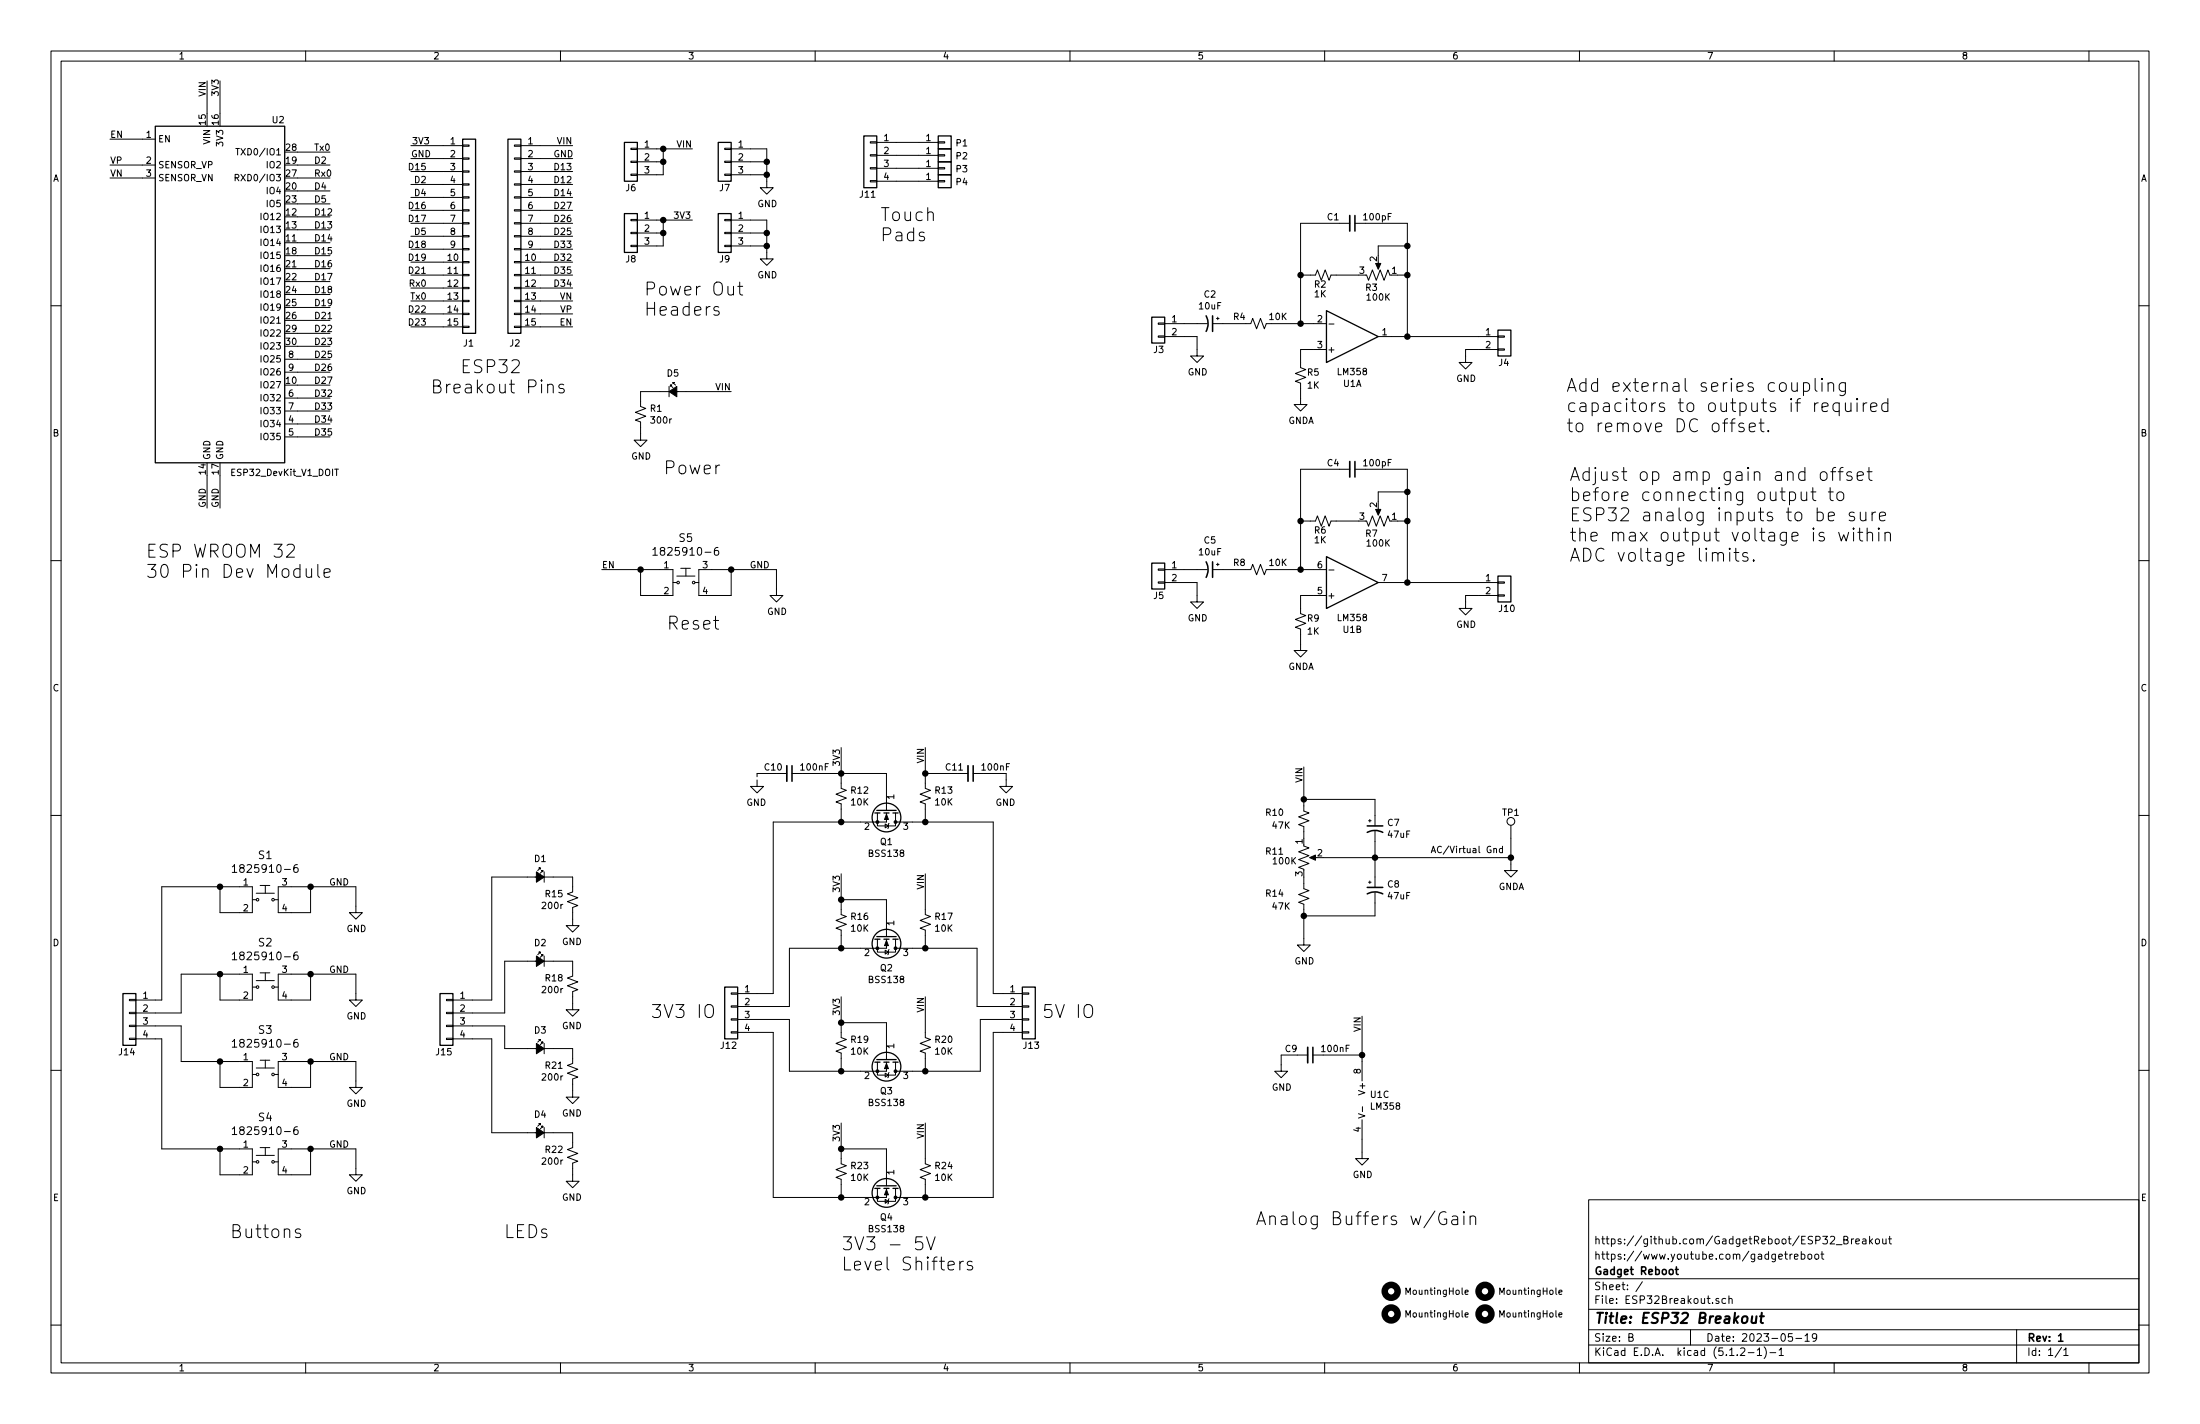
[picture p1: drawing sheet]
<svg xmlns="http://www.w3.org/2000/svg" width="432mm" height="279mm" viewBox="0 0 432 279" stroke-linecap="round" stroke-linejoin="round" font-family="sans-serif">
<g fill="none" stroke="#000" stroke-width=".2">
<path d="M10 10h411.8v259.4h-411.8zM12 12h407.8v255.4h-407.8zM40.6 15.9v6.3M43.2 15.9v6.3M60 10v2M110 10v2M160 10v2M210 10v2M260 10v2M310 10v2M360 10v2M410 10v2"/>
<path d="M21.6 27.3h8.9M21.6 32.4h8.9M21.6 34.9h8.9M46.2 34.9l.6-.1 .1-.2-.1-.3-.6-.1v1.3M46.3 29.1h.7M46.5 34.9l.4 .6M46.6 29.1v1.3M58.4 32.4h6.4M58.4 34.9h6.4M58.4 29.8h6.4M58.4 37.5h6.4M80.6 28.6h10.2"/>
<path d="M80.6 31.1h10.2M80.6 33.7h10.2M80.6 36.2h10.2M80.6 38.7h10.2M90.8 38.6h1.3v.3h-1.3zM90.8 36.1h1.3v.2h-1.3zM90.8 33.5h1.3v.3h-1.3zM90.8 31h1.3v.2h-1.3zM90.8 28.4h1.3v.3h-1.3zM101 38.6h1.2v.3h-1.2zM101 36.1h1.2v.2h-1.2zM101 33.5h1.2v.3h-1.2z"/>
<path d="M101 31h1.2v.2h-1.2zM101 28.4h1.2v.3h-1.2zM102.2 28.6h10.2M102.2 31.1h10.2M102.2 33.7h10.2M102.2 36.2h10.2M102.2 38.7h10.2M123.8 34.2h1.3v.2h-1.3zM123.8 31.6h1.3v.3h-1.3zM123.8 29.1h1.3v.2h-1.3zM125.1 29.2h10.8M125.1 31.8h5.1"/>
<path d="M130.2 29.2v5.1h-5.1M142.2 34.2h1.3v.2h-1.3zM142.2 31.6h1.3v.3h-1.3zM142.2 29.1h1.3v.2h-1.3zM143.5 29.2h7v7.6h1.3l-1.3 1.3-1.3-1.3h1.3M143.5 31.8h7M143.5 34.3h7M170.8 35.4h1.3v.3h-1.3zM170.8 32.9h1.3v.2h-1.3zM170.8 30.4h1.3v.2h-1.3zM170.8 27.8h1.3v.3h-1.3zM172.1 27.9h12"/>
<path d="M172.1 30.5h12M172.1 33h12M172.1 35.6h12M184.1 27.8h1.3v.3h-1.3zM184.1 30.4h1.3v.2h-1.3zM184.1 32.9h1.3v.2h-1.3zM184.1 35.4h1.3v.3h-1.3zM10 60h2M58.4 40h6.4M58.4 42.5h6.4M58.4 45.1h6.4M58.4 47.6h6.4"/>
<path d="M58.4 50.2h6.4M58.4 52.7h6.4M58.4 55.2h6.4M58.4 57.8h6.4M80.6 51.4h10.2M80.6 54h10.2M80.6 56.5h10.2M80.6 59.1h10.2M80.6 41.3h10.2M80.6 43.8h10.2M80.6 46.4h10.2M80.6 48.9h10.2"/>
<path d="M90.8 58.9h1.3v.3h-1.3zM90.8 56.4h1.3v.2h-1.3zM90.8 53.8h1.3v.3h-1.3zM90.8 51.3h1.3v.3h-1.3zM90.8 48.8h1.3v.2h-1.3zM90.8 46.2h1.3v.3h-1.3zM90.8 43.7h1.3v.2h-1.3zM90.8 41.1h1.3v.3h-1.3zM101 58.9h1.2v.3h-1.2zM101 56.4h1.2v.2h-1.2zM101 53.8h1.2v.3h-1.2zM101 51.3h1.2v.3h-1.2z"/>
<path d="M101 48.8h1.2v.2h-1.2zM101 46.2h1.2v.3h-1.2zM101 43.7h1.2v.2h-1.2zM101 41.1h1.2v.3h-1.2zM102.2 51.4h10.2M102.2 54h10.2M102.2 56.5h10.2M102.2 59.1h10.2M102.2 41.3h10.2M102.2 43.8h10.2M102.2 46.4h10.2M102.2 48.9h10.2"/>
<path d="M123.8 48.1h1.3v.3h-1.3zM123.8 45.6h1.3v.2h-1.3zM123.8 43.1h1.3v.2h-1.3zM125.1 43.2h10.8M125.1 45.7h5.1M130.2 43.2v5.1h-5.1M142.2 48.1h1.3v.3h-1.3zM142.2 45.6h1.3v.2h-1.3zM142.2 43.1h1.3v.2h-1.3zM143.5 43.2h7v7.6h1.3l-1.3 1.3-1.3-1.3h1.3M143.5 45.7h7M143.5 48.3h7"/>
<path d="M144.8 56.2h1M145.2 55.3v2.2l.1 .3 .5 .1M255.3 54h2.9l.4-1 .7 2 .8-2 .8 2 .3-1h5.5M264.9 43.8h-9.6v19.7M265.9 43.8h10.3v22.2M268.2 54l.4 1 .8-2 .7 2 .8-2 .8 2 .7-2 .4 1M270.5 51.4v1.1M274.3 54h1.9M276.2 48.3h-5.7v1.9M419.8 60h2M55.9 78.1h8.9M55.9 70.5h8.9"/>
<path d="M55.9 73h8.9M58.4 60.3h6.4M58.4 62.9h6.4M58.4 65.4h6.4M58.4 67.9h6.4M58.4 75.6h6.4M80.6 61.6h10.2M80.6 64.1h10.2M90.8 64h1.3v.3h-1.3zM90.8 61.5h1.3v.2h-1.3zM97.9 70.6h1.6l-.8 1a.72 .72 0 0 1 .8 .4v.6l-.5 .5h-.7l-.4-.2M100.5 70.8l.3-.2h.6a.64 .64 0 0 1 .5 .7l-.1 .4-1.4 1.4h1.5"/>
<path d="M101 64h1.2v.3h-1.2zM101 61.5h1.2v.2h-1.2zM102.2 61.6h10.2M102.2 64.1h10.2M107.5 75.6a.63 .63 0 0 1 1.1 .1v1.4M110.6 75.5l-.6-.1-.3 .3 .1 .4 .8 .3 .2 .2-.2 .4-.2 .1-.7-.1M131.3 75.8v2.1M131.6 75.8v-.2h.2h-.2l.5 .5M132.1 75.3v-.2h.2h-.2l.5 .5M141.1 60.3l-.6-.2-.4 .4 .1 .4 .9 .2 .1 .3-.1 .3-.3 .1-.7-.1M143.5 76.8h-17.8v3l1 .3-2 .8 2 .8-2 .7 1 .4v3.6h1.3l-1.3 1.2-1.2-1.2h1.2M227.3 65.9h1.3v.3h-1.3z"/>
<path d="M227.3 63.4h1.3v.2h-1.3zM228.6 66h6.3v3.9h1.3l-1.3 1.2-1.2-1.2h1.2M228.6 63.5h8.4M238 63.5h7.5l.4-1 .7 2 .8-2 .8 2 .3-1h11.8M238.8 62.5h.5M239 62.2v.5M260.3 68.6h-5v3.5l1 .4-2 .8 2 .7-2 .8 1 .4v4.2h1.2l-1.2 1.2-1.3-1.2h1.3M260.8 63.6h1M270.5 66h23.5M294 68.5h1.3v.2h-1.3zM294 65.9h1.3v.3h-1.3zM294 68.6h-6.3v2.5h1.2l-1.2 1.3-1.3-1.3h1.3"/>
<path d="M354 75.2l.7-.1 .5 .5v.7l-.3 .4-.2 .1-.7-.1M354 75.1v2.5M356.3 74.2v2.2l.3 .4M357.6 74.2l-.1 .2 .1 .1 .1-.1-.1-.2v.3M357.6 79.9l1.2-.2-.1-.5-.7-.2-.4 .4 .1 1.2 .3 .1 .7-.1M357.6 75.1v1.7M358.8 75.3a.63 .63 0 0 1 1.1 .1v1.4M358.8 75.1v1.7M361 79.2l-.8-.2-.4 .5v.8l.2 .3 .2 .1 .8-.1M361 79v2.6M362.2 75.1v2a.71 .71 0 0 1-1.1 .4M362.2 75.2l-.7-.1-.5 .5v.7l.2 .4 .3 .1 .7-.1"/>
<path d="M362.2 79l.1 1.6a.7 .7 0 0 0 1-.1M363.3 79v1.7M364.5 78.2l-.1 .1 .1 .1 .1-.1-.1-.1v.2M364.5 79v1.7M365.7 79v1.7M366.4 79a.64 .64 0 0 0-.7 .5M367.2 79.9l1.2-.2-.2-.5-.7-.2-.3 .4v1l.1 .2 .2 .1 .7-.1M370.5 79.2l-.7-.2-.5 .5v.8l.3 .3 .2 .1 .7-.1M370.5 78.2v2.5M40.6 93.3v6.4M43.2 93.3v6.4M55.9 83.2h8.9"/>
<path d="M55.9 85.7h8.9M55.9 80.6h8.9M65.7 92h.7M264.9 92.1h-9.6v19.7M265.9 92.1h10.3v22.2M270.5 99.7v1M276.2 96.5h-5.7v1.9M342.2 83.1l-.6-.1-.3 .4 .1 .3 .8 .3 .2 .2-.2 .4-.2 .1-.7-.1M343.3 83.8l1.2-.2-.1-.5-.7-.1-.4 .4v.9l.2 .3 .2 .1 .7-.1M345.3 83h.9M345.6 82.2v2.1l.1 .3 .5 .1M347.1 84.5l.1 .1-.1 .1-.1-.1 .1-.1v.2"/>
<path d="M351.2 96.6l.7-.1 .5 .5v.7l-.2 .4-.3 .1-.7-.1M353.5 96.5v1.3l.1 .3a.66 .66 0 0 0 1-.1M354.6 96.5v1.7M355.4 96.5h1M355.8 95.7v2.1l.1 .3 .5 .1M357.4 92.8a.69 .69 0 0 1 .7-.3 .69 .69 0 0 1 .5 .5v.8a.68 .68 0 0 1-.7 .5 .68 .68 0 0 1-.6-.5zM358.9 96.5h.9M359.2 95.7v2.1l.1 .3 .5 .1M359.3 92.6h1M360.3 91.7l-.5 .1-.1 .3v2.2M360.8 96.6a.69 .69 0 0 1 1.1 .4v.7a.7 .7 0 0 1-.7 .5 .7 .7 0 0 1-.7-.5v-.7zM360.8 92.6h.9"/>
<path d="M361.7 91.7l-.4 .1-.2 .3v2.2M363.4 92.7a.6 .6 0 0 0-.9 .2l.1 .4 .6 .1 .4 .4-.2 .3-.2 .2-.7-.2M364.5 93.4l1.2-.2-.1-.5-.7-.1-.4 .3v1l.1 .2 .3 .2 .7-.2M366.5 92.6h.9M366.8 91.7v2.2l.2 .2 .4 .2M10 110h2M56.3 107l.4-.2h.6a.64 .64 0 0 1 .5 .7l-.1 .4-1.5 1.4h1.6M60.1 111.6l.1 1.6a.66 .66 0 0 0 1-.2M61.2 111.6v1.7M62.4 110.7v2.2l.3 .4M63.6 112.4l1.2-.2-.1-.5-.7-.1-.4 .3 .1 1.3 .3 .1 .7-.1M118.1 111.8h14v5h-6.4v-5"/>
<path d="M128.1 107.8l.5-.4v1.5M128.1 108.9h.9M132.1 114.3h.7M132.8 113h3.6M133.6 111.5h1.9M134.6 111.5v1.5M136.4 114.3h.8M140.9 107.4l-.4 .1-.2 .3a1.02 1.02 0 0 0 0 1.1h.6l.2-.6-.3-.3-.5 .1-.1 .2M143.5 111.8v5h-6.3v-5h15.2v5h1.3l-1.3 1.3-1.3-1.3h1.3M227.3 114.2h1.3v.2h-1.3zM227.3 111.6h1.3v.3h-1.3zM228.6 114.3h6.3v3.8h1.3l-1.3 1.3-1.2-1.3h1.2"/>
<path d="M228.6 111.8h8.4M238 111.8h7.5l.4-1.1 .7 2.1 .8-2.1 .8 2.1 .3-1h11.8M238.8 110.7h.5M239 110.5v.5M255.3 102.2h2.9l.4-1 .7 2.1 .8-2.1 .8 2.1 .3-1.1h5.5M260.3 116.8h-5v3.6l1 .4-2 .7 2 .8-2 .8 1 .3v4.2h1.2l-1.2 1.3-1.3-1.3h1.3M260.8 111.8h1M268.2 102.2l.4 1.1 .8-2.1 .7 2.1 .8-2.1 .8 2.1 .7-2.1 .4 1M270.5 114.3h23.5M274.3 102.2h1.9M294 116.7h1.3v.3h-1.3zM294 114.2h1.3v.2h-1.3z"/>
<path d="M294 116.8h-6.3v2.6h1.2l-1.2 1.3-1.3-1.3h1.3M339.5 108.4v1.7M340.3 108.4h1M340.7 107.6v2.1l.1 .3 .5 .1M343 108.5l-.6-.1-.4 .4 .1 .3 .9 .3 .1 .2-.1 .4-.3 .1-.7-.1M344.2 109.9l.1 .1-.1 .1-.1-.1 .1-.1v.2M358.9 101.3l1.1-.2-.1-.5-.7-.1-.3 .3 .1 1.3 .2 .1 .7-.1M360.9 104.4l.5 1.7 .5-1.2 .5 1.2 .4-1.7M363.8 103.6l-.1 .1 .1 .1 .1-.1-.1-.1v.2M363.8 104.4v1.7M363.9 100.6a.62 .62 0 0 0-1 .2l.2 .4 .6 .1 .2 .1 .1 .3-.1 .4-.2 .1-.8-.1M364.6 104.4h1"/>
<path d="M365 103.6v2.2l.1 .2 .5 .1M365.1 100.5v1.3l.2 .3a.66 .66 0 0 0 .9-.2M366.2 100.5v1.7M366.5 104.7a.61 .61 0 0 1 1 .1v1.3M366.5 103.6v2.5M367.4 100.5v1.7M368.1 100.5a.64 .64 0 0 0-.7 .5M368.8 103.6l-.2 .1 .2 .1 .1-.1-.1-.1v.2M368.8 104.4v1.7M368.9 101.3l1.2-.2-.1-.5-.8-.1-.3 .3v1l.1 .3 .2 .1 .8-.1M370 104.7a.61 .61 0 0 1 1 .1v1.3M370 104.4v1.7"/>
<path d="M419.8 110h2M10 160h2M148.6 153v1.3h-1.3l1.3 1.3 1.3-1.3h-1.3M154.4 151.8h-5.8v.6M155.4 151.8h18.6v7.2M165.1 146.7v8l1 .4-2 .7 2 .8-2 .8 1 .3v3.6M172.2 159.5v2.6h3.6v-.8M174 159.5v1.8h-22.2v33.6h-7M175.8 159.5v1.8M181.6 146.7v8l1 .4-2 .7 2 .8-2 .8 1 .3v3.6M181.6 151.8h8.4M191 151.8h6.5v2.5h-1.3l1.3 1.3 1.3-1.3h-1.3"/>
<path d="M255.9 150.5v8.6l1 .4-2 .8 2 .7-2 .8 1 .4v2.3M255.9 156.8h14v5.3M419.8 160h2M43.2 174v5.1h6.3v-5.1h-17.8v22.2h-5M45.6 170.1l.4-.5v1.6M45.6 171.2h.9M49.5 176.5h.8M50.3 175.3h3.5M51.1 173.7h1.9M52.1 173.7v1.6M53.8 176.5h.8M58.4 169.6l-.5 .1-.2 .3a1.02 1.02 0 0 0 .1 1.1h.6l.1-.6-.3-.3-.4 .1-.1 .2"/>
<path d="M61 174v5.1h-6.4v-5.1h15.2v5.1h1.3l-1.3 1.2-1.2-1.2h1.2M106 170.6v-.3h-.2h.2l-.5 .5M106.6 171.1v-.3h-.3h.3l-.6 .5M106.8 171.1v2M165.1 171.5v8l1 .3-2 .8 2 .8-2 .7 1 .4v3.6M165.1 176.5h8.9v7.3M173.7 161.7l.7 .4-.7 .3zM174.5 161.5l-.3 1.1M175.8 161.3h19.1v33.6h5.8M181.6 171.5v8l1 .3-2 .8 2 .8-2 .7 1 .4v3.6M255.9 172.1v2.3l1 .4-2 .7 2 .8-2 .7 1 .4v8h1.3l-1.3 1.3-1.3-1.3h1.3M255.9 166l1 .4-2 .7 2 .8-2 .8 2 .7-2 .8 1 .4"/>
<path d="M257.4 168.3h1M259.7 168.3h36.8M268.6 161h.5M268.6 173.1h.5M268.9 160.8v.5M268.9 172.8v.6M269.9 163.1v11M269.9 175.1v4.6h-14M280.9 167.3l.4-1.3 .5 1.3M281 167h.6M296.5 161.9v8.9h1.3l-1.3 1.3-1.2-1.3h1.2M25.4 198.6h1.3v.3h-1.3z"/>
<path d="M25.4 196.1h1.3v.2h-1.3zM43.2 191.1v5.1h6.3v-5.1h-13.9v7.7h-8.9M45.6 187.2l.4-.4v1.5M45.6 188.3h.9M49.5 193.7h.8M50.3 192.4h3.5M51.1 190.9h1.9M52.1 190.9v1.5M53.8 193.7h.8M58.4 186.8l-.5 .1-.2 .2a1.02 1.02 0 0 0 .1 1.1h.6l.1-.5-.3-.3h-.4l-.1 .3M61 191.1v5.1h-6.4v-5.1h15.2v5.1h1.3l-1.3 1.3-1.2-1.3h1.2M87.6 198.6h1.3v.3h-1.3z"/>
<path d="M87.6 196.1h1.3v.2h-1.3zM106 187.1v-.3h-.2h.2l-.5 .5M106.6 187.6v-.3h-.3h.3l-.6 .5M106.8 187.6v2M112.4 181.6h1.3l-1.3 1.3-1.3-1.3h1.3v-3.5l1-.4-2-.8 2-.8-2-.7 1-.4v-2.9h-15.9v24.1h-7.6M112.4 198.1h1.3l-1.3 1.3-1.3-1.3h1.3v-3.5l1-.4-2-.8 2-.7-2-.8 1-.4v-2.9h-13.3v10.2h-10.2M138.5 197.5a.86 .86 0 0 1 .9-.4 .86 .86 0 0 1 .6 .8v.9a.86 .86 0 0 1-1.1 .8l-.2-.1a2.06 2.06 0 0 1-.2-2zM143.5 199.9h1.3v.3h-1.3zM143.5 197.4h1.3v.2h-1.3zM143.5 194.8h1.3v.3h-1.3zM165.1 195.6v8l1 .4-2 .7 2 .8-2 .7 1 .4v3.6M172.2 184.3v2.5h3.6v-.7"/>
<path d="M173.7 186.4l.7 .4-.7 .4zM174 184.3v1.8h-19.1v11.4h-10.1M174.5 186.3l-.3 1M175.8 184.3v1.8M175.8 186.1h16v11.4h8.9M181.6 195.6v8l1 .4-2 .7 2 .8-2 .7 1 .4v3.6M200.7 199.9h1.2v.3h-1.2zM200.7 197.4h1.2v.2h-1.2zM200.7 194.8h1.2v.3h-1.2zM267.3 199.4v12.7M10 210h2M25.4 203.7h1.3v.3h-1.3z"/>
<path d="M25.4 201.2h1.3v.2h-1.3zM26.7 201.3h8.9v7h13.9v5.1h-6.3v-5.1M26.7 203.8h5v21.6h17.8v5.1h-6.3v-5.1M45.6 204.4l.4-.5v1.6M45.6 205.5h.9M49.5 210.8h.8M50.3 209.6h3.5M51.1 208h1.9M52.1 208v1.6M53.8 210.8h.8M58.4 203.9l-.5 .1-.2 .3a1.02 1.02 0 0 0 .1 1.1h.6l.1-.6-.3-.3-.4 .1-.1 .2M61 208.3v5.1h-6.4v-5.1h15.2v5.1h1.3l-1.3 1.2-1.2-1.2h1.2"/>
<path d="M87.6 203.7h1.3v.3h-1.3zM87.6 201.2h1.3v.2h-1.3zM88.9 201.3h10.2v4.4h13.3v3l-1 .3 2 .8-2 .8 2 .7-1 .4v3.6h-1.3l1.3 1.2 1.3-1.2h-1.3M88.9 203.8h7.6v18.5h15.9v2.9l-1 .4 2 .7-2 .8 2 .7-1 .4v3.6h-1.3l1.3 1.2 1.3-1.2h-1.3M106 204.2v-.2h-.2h.2l-.5 .5M106.6 204.7v-.2h-.3h.3l-.6 .5M106.8 204.7v2.1M143.5 202.4h1.3v.3h-1.3zM144.8 200h10.1v10.2h19.1v-1.8M144.8 202.6h7v32.4h22.2v-1.8M165.1 200.7h8.9v7.2M172.2 208.4v2.5h3.6v-.7"/>
<path d="M173.7 210.6l.7 .3-.7 .4zM174.5 210.4l-.3 1.1M175.8 208.4v1.8M200.7 202.4h1.2v.3h-1.2zM200.7 200h-8.3v10.2h-16.6M200.7 202.6h-5.8v32.4h-19.1M256.7 207h-5.2v3.2h1.2l-1.2 1.3-1.3-1.3h1.3M257.7 207h9.6M266.6 218.5l1.3 .4-1.3 .5M267.3 219.7v7.6h1.3l-1.3 1.3-1.2-1.3h1.2M267.4 217.1v1M419.8 210h2"/>
<path d="M45.6 221.5l.4-.4v1.5M45.6 222.6h.9M49.5 228h.8M50.3 226.7h3.5M51.1 225.2h1.9M52.1 225.2v1.5M53.8 228h.8M58.4 221.1l-.5 .1-.2 .2a1.02 1.02 0 0 0 .1 1.1h.6l.1-.6-.3-.2h-.4l-.1 .2M61 225.4v5.1h-6.4v-5.1h15.2v5.1h1.3l-1.3 1.3-1.2-1.3h1.2M106 220.7v-.2h-.2h.2l-.5 .5M106.6 221.2v-.2h-.3h.3l-.6 .5M106.8 221.2v2.1"/>
<path d="M165.1 220.3v8l1 .4-2 .8 2 .8-2 .7 1 .4v3.6M165.1 225.4h8.9v7.3M172.2 233.2v2.5h3.6v-.7M173.7 235.3l.7 .4-.7 .4zM174.5 235.2l-.3 1M175.8 233.2v1.8M181.6 220.3v8l1 .4-2 .8 2 .8-2 .7 1 .4v3.6M283.8 237.9a1.04 1.04 0 0 0-1.2 .1 1.04 1.04 0 0 0-.2 1.2 .95 .95 0 0 0 .5 1 .95 .95 0 0 0 1-.2v-.8h-.4M285 238.7l.3-.1 .7 .1 .1 1.6M286.1 239.2l-.8 .1a.5 .5 0 0 0-.4 .5 .5 .5 0 0 0 .4 .5l.8-.1M287.3 237.7l-.1 .2 .1 .1 .2-.1-.2-.2v.3M287.3 238.6v1.7"/>
<path d="M288.5 238.8a.63 .63 0 0 1 1.1 .1v1.4M288.5 238.6v1.7M311.8 235.4h108v32h-108zM10 260h2M58.9 241.2a.6 .6 0 0 0-.9 .3l.1 .4 .6 .1 .4 .3-.2 .4-.2 .1-.7-.1M181 242.7h-1.2l-.1 1.2 .3-.3 .9 .2 .2 .3-.1 .9-.4 .2h-.6l-.3-.2M181.9 242.7l.8 2.5 .8-2.5M188.4 247.5v1.7M189.1 247.5a.64 .64 0 0 0-.7 .5M190.8 247.6l-.6-.1-.4 .3 .2 .4 .8 .2 .1 .3-.1 .3-.2 .2-.8-.2M287.6 253.5l.6-.1-.1-.2-.3-.1-.2 .2v.6h.5M287.6 258l.6-.1-.1-.3h-.3l-.2 .2v.6h.5"/>
<path d="M306 253.5l.6-.1-.1-.2-.3-.1-.2 .2v.6h.5M306 258l.6-.1-.1-.3h-.3l-.2 .2v.6h.5M311.8 256.9h108M311.8 250.9h108M322.4 251.5l-1.3 1.9M337.3 254.8h-.3l-.2 .2 .1 .2 .4 .1v.4h-.5M338.7 254.8h-.4l-.3 .2v.6l.3 .2 .4-.1M339.3 254.9l.2-.1h.4l.1 1M339.3 254.3v1.5M349.1 246.6l.7-.2v-.2l-.5-.1-.2 .2 .1 .7h.6M350.3 246.1h.5M350.5 245.6v1.3l.3 .2"/>
<path d="M351.3 246.1v1M351.8 246.1l-.3 .1-.2 .2M352.2 246.6l.7-.2-.1-.2-.4-.1-.2 .2v.7h.6M353.5 246.2l.5-.1 .3 .3-.1 .5-.2 .2-.5-.1M353.5 245.6v1.5M354.9 246.2l.2-.1 .4 .1v.7l-.2 .2-.4-.2zM356.3 246.2l.2-.1 .4 .1v.7l-.2 .2-.4-.2zM357.4 246.1h.6M357.6 245.6v1.3l.4 .2M360.4 244.2h1.1M361.9 243.3l.7-.1v-.5l-.2-.1h-.5v1.5h.6l.2-.2v-.3l-.3-.3M363.4 243.1v1"/>
<path d="M363.8 243.1l-.3 .1-.1 .2M364.2 243.6l.7-.2v-.2l-.4-.1-.3 .2 .1 .7h.6M365.6 243.2h.6v.9M366.2 243.4l-.5 .1-.2 .2 .2 .4 .5-.1M367 242.6v1.5M367.1 243.5l.4 .6M367.5 243.1l-.5 .5M368.2 243.2l.2-.1 .4 .1v.7l-.2 .2-.4-.2zM369.5 243.1v.8a.39 .39 0 0 0 .7 0M370.2 243.1v1M370.7 243.1h.5M370.9 242.6v1.3l.3 .2"/>
<path d="M419.8 260h2M60 267.4v2M110 267.4v2M160 267.4v2M210 267.4v2M260 267.4v2M310 267.4v2M311.8 263.9h108M311.8 260.9h108M319.7 262.4l.7-.1 .1-.2-.1-.4h-.7v1.5h.6l.2-.2 .1-.3-.4-.3M331.8 260.9v3M341.6 264.6l.6-.1 .2 .1 .1 .3-.9 1.1h.9"/>
<path d="M343.1 265.4h1.2M344.9 264.9l.4-.4v1.5M344.9 266h.9M346.3 264.3a1.71 1.71 0 0 1 0 2.2M347.4 265.4h1.1M349.2 264.9l.4-.4v1.5M349.2 266h.8M351.8 261.7h-.7l-.1 .7 .2-.1h.5l.1 .2v.5l-.2 .2-.6-.2M352.5 262.6h1.1M354.3 262.1l.4-.4v1.5M354.3 263.2h.8M356.6 262.3l-.3 .3h-.3l-.3-.3 .2-.6h.4l.2 .1a1.13 1.13 0 0 1-.2 1.3l-.4 .1"/>
<path d="M360 267.4v2M395.8 260.9v6.5M404.6 264.4l-1.2 1.9M405.1 264.9l.4-.4v1.5M405.1 266h.8M410 267.4v2"/>
<circle cx="133.1" cy="114.3" r=".25"/>
<circle cx="136.1" cy="114.3" r=".25"/>
<circle cx="50.5" cy="176.5" r=".25"/>
<circle cx="53.6" cy="176.5" r=".25"/>
<circle cx="296.5" cy="161.2" r=".76"/>
<circle cx="50.5" cy="193.7" r=".25"/>
<circle cx="53.6" cy="193.7" r=".25"/>
<circle cx="50.5" cy="210.8" r=".25"/>
<circle cx="53.6" cy="210.8" r=".25"/>
<circle cx="50.5" cy="228" r=".25"/>
<circle cx="53.6" cy="228" r=".25"/>
</g>
<g fill="none" stroke="#000" stroke-width=".3">
<path d="M265.9 42.3v3M236.7 62a3.2 3.2 0 0 1 0 3M238 62v3M265.9 90.6v3M236.7 110.2a3.2 3.2 0 0 1 0 3.1M238 110.2v3.1M155.4 150.2v3.1M191 150.2v3.1M268.4 163.3a3.2 3.2 0 0 1 3 0M268.4 175.4a3.2 3.2 0 0 1 3 0M268.4 162.1h3M268.4 174.1h3"/>
<path d="M257.7 205.5v3M328.8 249.1h.6M329 248.6v1.3l.4 .2M404 262.1l.5-.4v1.5M404 263.2h.9"/>
</g>
<path d="M343.9 258.3l-.1 1.2a.59 .59 0 0 0 .8-.1M344.8 258.3l-.2 1.3M345.4 258.3h.8M345.8 257.6l-.2 1.7 .1 .2 .3 .1" fill="none" stroke="#000" stroke-width=".41"/>
<g fill="#000" stroke="#000" stroke-width=".25">
<circle cx="130.2" cy="29.2" r=".51"/>
<circle cx="130.2" cy="31.8" r=".51"/>
<circle cx="150.5" cy="31.8" r=".51"/>
<circle cx="150.5" cy="34.3" r=".51"/>
<circle cx="130.2" cy="45.7" r=".51"/>
<circle cx="130.2" cy="43.2" r=".51"/>
<circle cx="150.5" cy="48.3" r=".51"/>
<circle cx="150.5" cy="45.7" r=".51"/>
<circle cx="255.3" cy="54" r=".51"/>
<circle cx="276.2" cy="54" r=".51"/>
<circle cx="276.2" cy="48.3" r=".51"/>
<circle cx="255.3" cy="63.5" r=".51"/>
<circle cx="276.2" cy="66" r=".51"/>
<circle cx="276.2" cy="96.5" r=".51"/>
<circle cx="125.7" cy="111.8" r=".51"/>
<circle cx="143.5" cy="111.8" r=".51"/>
<circle cx="255.3" cy="111.8" r=".51"/>
<circle cx="255.3" cy="102.2" r=".51"/>
<circle cx="276.2" cy="102.2" r=".51"/>
<circle cx="276.2" cy="114.3" r=".51"/>
<circle cx="165.1" cy="151.8" r=".51"/>
<circle cx="181.6" cy="151.8" r=".51"/>
<circle cx="255.9" cy="156.8" r=".51"/>
<circle cx="43.2" cy="174" r=".51"/>
<circle cx="61" cy="174" r=".51"/>
<circle cx="165.1" cy="161.3" r=".51"/>
<circle cx="165.1" cy="176.5" r=".51"/>
<circle cx="181.6" cy="161.3" r=".51"/>
<circle cx="255.9" cy="179.7" r=".51"/>
<circle cx="269.9" cy="168.3" r=".51"/>
<circle cx="296.5" cy="168.3" r=".51"/>
<circle cx="43.2" cy="191.1" r=".51"/>
<circle cx="61" cy="191.1" r=".51"/>
<circle cx="165.1" cy="186.1" r=".51"/>
<circle cx="181.6" cy="186.1" r=".51"/>
<circle cx="43.2" cy="208.3" r=".51"/>
<circle cx="61" cy="208.3" r=".51"/>
<circle cx="165.1" cy="210.2" r=".51"/>
<circle cx="165.1" cy="200.7" r=".51"/>
<circle cx="181.6" cy="210.2" r=".51"/>
<circle cx="267.3" cy="207" r=".51"/>
<circle cx="43.2" cy="225.4" r=".51"/>
<circle cx="61" cy="225.4" r=".51"/>
<circle cx="165.1" cy="235" r=".51"/>
<circle cx="165.1" cy="225.4" r=".51"/>
<circle cx="181.6" cy="235" r=".51"/>
</g>
<g fill="none" stroke="#000" stroke-width=".25">
<path d="M30.5 24.8h25.4v66h-25.4zM90.8 27.3h2.5v38.1h-2.5zM99.7 27.3h2.5v38.1h-2.5zM122.6 27.9h2.5v7.7h-2.5zM141 27.9h2.5v7.7h-2.5zM169.5 26.7h2.6v10.1h-2.6zM184.1 26.7h2.6v2.5h-2.6zM184.1 29.2h2.6v2.6h-2.6zM184.1 31.8h2.6v2.5h-2.6zM184.1 34.3h2.6v2.5h-2.6zM122.6 41.9h2.5v7.6h-2.5zM141 41.9h2.5v7.6h-2.5z"/>
<path d="M226.1 62.2h2.5v5.1h-2.5zM260.3 61l10.2 5-10.2 5.1zM294 64.8h2.5v5.1h-2.5zM226.1 110.5h2.5v5.1h-2.5zM260.3 109.2l10.2 5.1-10.2 5.1zM294 113h2.5v5.1h-2.5zM171.7 159.5h1M172.1 159h3.8M173.5 159.5h1M175.3 159.5h1M24.1 194.9h2.6v10.2h-2.6zM86.4 194.9h2.5v10.2h-2.5z"/>
<path d="M142.2 193.7h2.6v10.1h-2.6zM171.7 184.3h1M172.1 183.8h3.8M173.5 184.3h1M175.3 184.3h1M200.7 193.7h2.5v10.1h-2.5zM171.7 208.4h1M172.1 207.9h3.8M173.5 208.4h1M175.3 208.4h1M171.7 233.2h1M172.1 232.7h3.8"/>
<path d="M173.5 233.2h1M175.3 233.2h1"/>
<circle cx="174" cy="160.4" r="2.82"/>
<circle cx="174" cy="185.2" r="2.82"/>
<circle cx="174" cy="209.3" r="2.82"/>
<circle cx="174" cy="234.1" r="2.82"/>
</g>
<g fill="none" stroke="#000" stroke-width="1.3">
<circle cx="273.1" cy="257.8" r="1.27"/>
<circle cx="273.1" cy="253.4" r="1.27"/>
<circle cx="291.5" cy="257.8" r="1.27"/>
<circle cx="291.5" cy="253.4" r="1.27"/>
</g>
<g fill="#000" stroke="#000" stroke-width=".2">
<path d="M270 51.7h1l-.5 1.1zM131.3 76.8l1.5-1v2.1zM270 99.9h1l-.5 1.2zM174 159.8l.4 1h-.8zM105.3 171.1l1.5 1-1.5 1zM257 168.3l1.2-.5v1zM105.3 187.6l1.5 1-1.5 1zM174 184.5l.4 1h-.8zM105.3 204.7l1.5 1-1.5 1.1zM174 208.7l.4 1h-.8zM105.3 221.2l1.5 1.1-1.5 1zM174 233.4l.4 1h-.8z"/>
<circle cx="172.2" cy="161.3" r=".28"/>
<circle cx="175.8" cy="161.3" r=".28"/>
<circle cx="172.2" cy="186.1" r=".28"/>
<circle cx="175.8" cy="186.1" r=".28"/>
<circle cx="172.2" cy="210.2" r=".28"/>
<circle cx="175.8" cy="210.2" r=".28"/>
<circle cx="172.2" cy="235" r=".28"/>
<circle cx="175.8" cy="235" r=".28"/>
</g>
<path d="M264.9 42.3v3M264.9 90.6v3M154.4 150.2v3.1M190 150.2v3.1M256.7 205.5v3" fill="none" stroke="#000" stroke-width=".33"/>
<g font-size="3.5">
<text x="172.7" y="43.4">Touch</text>
<text x="172.7" y="47.4">Pads</text>
<text x="126.4" y="58">Power Out</text>
<text x="126.4" y="62">Headers</text>
<text x="84.5" y="77.2">Breakout Pins</text>
<text x="87.4" y="73.3">ESP32</text>
<text x="307.3" y="76.9">Add external series coupling</text>
<text x="307.3" y="80.9">capacitors to outputs if required</text>
<text x="307.3" y="84.8">to remove DC offset.</text>
<text x="130.2" y="93.1">Power</text>
<text x="308" y="94.4">Adjust op amp gain and offset</text>
<text x="308" y="98.3">before connecting output to</text>
<text x="308" y="102.3">ESP32 analog inputs to be sure</text>
<text x="308" y="106.3">the max output voltage is within</text>
<text x="28.6" y="109.4">ESP WROOM 32</text>
<text x="28.6" y="113.4">30 Pin Dev Module</text>
<text x="308" y="110.2">ADC voltage limits.</text>
<text x="130.8" y="123.6">Reset</text>
<text x="127.6" y="199.8">3V3 IO</text>
<text x="204.5" y="199.8">5V IO</text>
<text x="45.1" y="243">Buttons</text>
<text x="98.9" y="243">LEDs</text>
<text x="165.1" y="245.3">3V3 - 5V</text>
<text x="246.4" y="240.4">Analog Buffers w/Gain</text>
<text x="165.1" y="249.3">Level Shifters</text>
</g>
<text font-size="2.8" x="312.8" y="259.7">Title: ESP32 Breakout</text>
<g font-size="2.1">
<text x="133.3" y="106.3">S5</text>
<text x="129.5" y="109">1825910-6</text>
<text x="47" y="171.2">1825910-6</text>
<text x="50.8" y="168.6">S1</text>
<text x="50.8" y="185.7">S2</text>
<text x="47" y="188.4">1825910-6</text>
<text x="50.8" y="202.8">S3</text>
<text x="47" y="205.5">1825910-6</text>
<text x="50.8" y="220">S4</text>
<text x="47" y="222.7">1825910-6</text>
<text x="312.8" y="244.1">https://github.com/GadgetReboot/ESP32_Breakout</text>
<text x="312.8" y="250.1">Gadget Reboot</text>
<text x="312.8" y="247.1">https://www.youtube.com/gadgetreboot</text>
<text x="312.8" y="255.8">File: ESP32Breakout.sch</text>
<text x="312.8" y="253.1">Sheet: /</text>
<text x="312.8" y="263.2">Size: B</text>
<text x="334.8" y="263.2">Date: 2023-05-19</text>
<text x="397.8" y="263.2">Rev: 1</text>
<text x="312.8" y="266">KiCad E.D.A. kicad (5.1.2-1)-1</text>
<text x="397.8" y="266">Id: 1/1</text>
</g>
<g font-size="1.8">
<text x="35" y="11.6">1</text>
<text x="85" y="11.6">2</text>
<text x="135" y="11.6">3</text>
<text x="185" y="11.6">4</text>
<text x="235" y="11.6">5</text>
<text x="285" y="11.6">6</text>
<text x="335" y="11.6">7</text>
<text x="385" y="11.6">8</text>
<text x="40.4" y="19.1" transform="rotate(-90 40.4 19.1)">VIN</text>
<text x="42.9" y="19.1" transform="rotate(-90 42.9 19.1)">3V3</text>
<text x="21.6" y="27.1">EN</text>
<text x="28.7" y="27.1">1</text>
<text x="31" y="27.9">EN</text>
<text x="40.4" y="24.5" transform="rotate(-90 40.4 24.5)">15</text>
<text x="41.3" y="28.2" transform="rotate(-90 41.3 28.2)">VIN</text>
<text x="42.9" y="24.5" transform="rotate(-90 42.9 24.5)">16</text>
<text x="43.8" y="28.4" transform="rotate(-90 43.8 28.4)">3V3</text>
<text x="53.5" y="24.2">U2</text>
<text x="56.2" y="29.6">28</text>
<text x="61.6" y="29.6">Tx0</text>
<text x="81.3" y="28.3">3V3</text>
<text x="88.4" y="28.3">1</text>
<text x="103.7" y="28.3">1</text>
<text x="109.2" y="28.3">VIN</text>
<text x="126.5" y="29">1</text>
<text x="132.7" y="29">VIN</text>
<text x="144.9" y="29">1</text>
<text x="173.5" y="27.7">1</text>
<text x="181.8" y="27.7">1</text>
<text x="187.7" y="28.7">P1</text>
<text x="10.4" y="35.6">A</text>
<text x="21.6" y="32.1">VP</text>
<text x="21.6" y="34.7">VN</text>
<text x="28.7" y="32.1">2</text>
<text x="28.7" y="34.7">3</text>
<text x="31" y="33">SENSOR_VP</text>
<text x="31" y="35.6">SENSOR_VN</text>
<text x="47.3" y="35.6">RXD0/IO3</text>
<text x="47.5" y="30.5">TXD0/IO1</text>
<text x="52.5" y="33">IO2</text>
<text x="56.2" y="32.1">19</text>
<text x="56.2" y="34.7">27</text>
<text x="61.6" y="32.1">D2</text>
<text x="61.6" y="34.7">Rx0</text>
<text x="80.6" y="33.4">D15</text>
<text x="80.6" y="30.9">GND</text>
<text x="81.6" y="35.9">D2</text>
<text x="88.4" y="30.9">2</text>
<text x="88.4" y="33.4">3</text>
<text x="88.4" y="35.9">4</text>
<text x="103.7" y="30.9">2</text>
<text x="103.7" y="33.4">3</text>
<text x="103.7" y="35.9">4</text>
<text x="108.6" y="30.9">GND</text>
<text x="109.1" y="33.4">D13</text>
<text x="109.1" y="35.9">D12</text>
<text x="126.5" y="31.5">2</text>
<text x="126.5" y="34">3</text>
<text x="144.9" y="31.5">2</text>
<text x="144.9" y="34">3</text>
<text x="173.5" y="30.2">2</text>
<text x="173.5" y="32.8">3</text>
<text x="173.5" y="35.3">4</text>
<text x="181.8" y="30.2">1</text>
<text x="181.8" y="32.8">1</text>
<text x="181.8" y="35.3">1</text>
<text x="187.7" y="31.3">P2</text>
<text x="187.7" y="33.8">P3</text>
<text x="420.2" y="35.6">A</text>
<text x="52.5" y="38.1">IO4</text>
<text x="52.5" y="40.6">IO5</text>
<text x="56.2" y="37.2">20</text>
<text x="56.2" y="39.8">23</text>
<text x="61.6" y="37.2">D4</text>
<text x="61.6" y="39.8">D5</text>
<text x="80.6" y="41">D16</text>
<text x="81.6" y="38.5">D4</text>
<text x="88.4" y="38.5">5</text>
<text x="88.4" y="41">6</text>
<text x="103.7" y="38.5">5</text>
<text x="103.7" y="41">6</text>
<text x="109.1" y="38.5">D14</text>
<text x="109.1" y="41">D27</text>
<text x="122.9" y="37.5">J6</text>
<text x="141.3" y="37.5">J7</text>
<text x="148.7" y="40.6">GND</text>
<text x="168.8" y="38.8">J11</text>
<text x="187.7" y="36.3">P4</text>
<text x="51.5" y="43.2">IO12</text>
<text x="51.5" y="45.7">IO13</text>
<text x="56.2" y="47.4">11</text>
<text x="56.2" y="42.3">12</text>
<text x="56.2" y="44.8">13</text>
<text x="61.6" y="44.8">D13</text>
<text x="61.6" y="42.3">D12</text>
<text x="61.6" y="47.4">D14</text>
<text x="80.6" y="43.6">D17</text>
<text x="81.6" y="46.1">D5</text>
<text x="88.4" y="43.6">7</text>
<text x="88.4" y="46.1">8</text>
<text x="103.7" y="43.6">7</text>
<text x="103.7" y="46.1">8</text>
<text x="109.1" y="43.6">D26</text>
<text x="109.1" y="46.1">D25</text>
<text x="126.5" y="42.9">1</text>
<text x="126.5" y="45.5">2</text>
<text x="132.1" y="42.9">3V3</text>
<text x="144.9" y="42.9">1</text>
<text x="144.9" y="45.5">2</text>
<text x="260.6" y="43.2">C1</text>
<text x="267.8" y="43.2">100pF</text>
<text x="51.5" y="48.3">IO14</text>
<text x="51.5" y="50.8">IO15</text>
<text x="51.5" y="53.3">IO16</text>
<text x="56.2" y="49.9">18</text>
<text x="56.2" y="52.5">21</text>
<text x="61.6" y="49.9">D15</text>
<text x="61.6" y="52.5">D16</text>
<text x="80.6" y="48.6">D18</text>
<text x="80.6" y="51.2">D19</text>
<text x="80.6" y="53.7">D21</text>
<text x="87.9" y="51.2">10</text>
<text x="87.9" y="53.7">11</text>
<text x="88.4" y="48.6">9</text>
<text x="103.2" y="51.2">10</text>
<text x="103.2" y="53.7">11</text>
<text x="103.7" y="48.6">9</text>
<text x="109.1" y="48.6">D33</text>
<text x="109.1" y="51.2">D32</text>
<text x="109.1" y="53.7">D35</text>
<text x="122.9" y="51.5">J8</text>
<text x="126.5" y="48">3</text>
<text x="141.3" y="51.5">J9</text>
<text x="144.9" y="48">3</text>
<text x="266.9" y="53.7">3</text>
<text x="270.3" y="51.3" transform="rotate(-90 270.3 51.3)">2</text>
<text x="273.2" y="53.7">1</text>
<text x="51.5" y="55.9">IO17</text>
<text x="51.5" y="58.4">IO18</text>
<text x="56.2" y="55">22</text>
<text x="56.2" y="57.5">24</text>
<text x="61.6" y="55">D17</text>
<text x="61.6" y="57.5">D18</text>
<text x="80.6" y="56.3">Rx0</text>
<text x="80.8" y="58.8">Tx0</text>
<text x="87.9" y="56.3">12</text>
<text x="87.9" y="58.8">13</text>
<text x="103.2" y="56.3">12</text>
<text x="103.2" y="58.8">13</text>
<text x="109.1" y="56.3">D34</text>
<text x="109.9" y="58.8">VN</text>
<text x="148.7" y="54.6">GND</text>
<text x="236.4" y="58.4">C2</text>
<text x="258" y="56.4">R2</text>
<text x="258" y="58.3">1K</text>
<text x="268.1" y="57.1">R3</text>
<text x="268.4" y="59">100K</text>
<text x="51.5" y="61">IO19</text>
<text x="51.5" y="63.5">IO21</text>
<text x="56.2" y="60.1">25</text>
<text x="56.2" y="62.6">26</text>
<text x="56.2" y="65.2">29</text>
<text x="61.6" y="60.1">D19</text>
<text x="61.6" y="62.6">D21</text>
<text x="61.6" y="65.2">D22</text>
<text x="80.6" y="61.3">D22</text>
<text x="80.6" y="63.9">D23</text>
<text x="87.9" y="61.3">14</text>
<text x="87.9" y="63.9">15</text>
<text x="103.2" y="61.3">14</text>
<text x="103.2" y="63.9">15</text>
<text x="109.9" y="63.9">EN</text>
<text x="110" y="61.3">VP</text>
<text x="230" y="63.2">1</text>
<text x="230" y="65.8">2</text>
<text x="235.4" y="60.7">10uF</text>
<text x="242.1" y="62.8">R4</text>
<text x="249.2" y="62.8">10K</text>
<text x="258.6" y="63.2">2</text>
<text x="271.3" y="65.8">1</text>
<text x="291.6" y="65.8">1</text>
<text x="51.5" y="66">IO22</text>
<text x="51.5" y="68.6">IO23</text>
<text x="51.5" y="71.1">IO25</text>
<text x="56.2" y="67.7">30</text>
<text x="56.7" y="70.2">8</text>
<text x="61.6" y="70.2">D25</text>
<text x="61.6" y="67.7">D23</text>
<text x="91" y="68">J1</text>
<text x="100.1" y="68">J2</text>
<text x="226.5" y="69.3">J3</text>
<text x="258.6" y="68.3">3</text>
<text x="260.5" y="69.2">+</text>
<text x="291.6" y="68.3">2</text>
<text x="294.2" y="71.8">J4</text>
<text x="51.5" y="76.2">IO27</text>
<text x="51.5" y="73.7">IO26</text>
<text x="56.2" y="75.3">10</text>
<text x="56.7" y="77.9">6</text>
<text x="56.7" y="72.8">9</text>
<text x="61.6" y="75.3">D27</text>
<text x="61.6" y="72.8">D26</text>
<text x="61.6" y="77.9">D32</text>
<text x="131" y="73.9">D5</text>
<text x="140.3" y="76.6">VIN</text>
<text x="233.1" y="73.7">GND</text>
<text x="256.6" y="73.7">R5</text>
<text x="256.6" y="76.3">1K</text>
<text x="262.7" y="73.6">LM358</text>
<text x="263.7" y="75.9">U1A</text>
<text x="285.8" y="74.9">GND</text>
<text x="51.5" y="83.8">IO34</text>
<text x="51.5" y="78.7">IO32</text>
<text x="51.5" y="81.3">IO33</text>
<text x="56.7" y="82.9">4</text>
<text x="56.7" y="80.4">7</text>
<text x="61.6" y="80.4">D33</text>
<text x="61.6" y="82.9">D34</text>
<text x="127.7" y="80.8">R1</text>
<text x="127.9" y="83.1">300r</text>
<text x="252.8" y="83.2">GNDA</text>
<text x="10.4" y="85.6">B</text>
<text x="51.5" y="86.4">IO35</text>
<text x="56.7" y="85.5">5</text>
<text x="61.6" y="85.5">D35</text>
<text x="420.2" y="85.6">B</text>
<text x="40.4" y="93" transform="rotate(-90 40.4 93)">14</text>
<text x="41.3" y="90.3" transform="rotate(-90 41.3 90.3)">GND</text>
<text x="42.9" y="93" transform="rotate(-90 42.9 93)">17</text>
<text x="43.8" y="90.3" transform="rotate(-90 43.8 90.3)">GND</text>
<text x="45.7" y="93.4">ESP32_DevKit_V1_DOIT</text>
<text x="123.9" y="90.2">GND</text>
<text x="260.6" y="91.5">C4</text>
<text x="267.8" y="91.5">100pF</text>
<text x="40.4" y="99.7" transform="rotate(-90 40.4 99.7)">GND</text>
<text x="42.9" y="99.7" transform="rotate(-90 42.9 99.7)">GND</text>
<text x="266.9" y="102">3</text>
<text x="270.3" y="99.5" transform="rotate(-90 270.3 99.5)">2</text>
<text x="273.2" y="102">1</text>
<text x="236.4" y="106.7">C5</text>
<text x="258" y="104.7">R6</text>
<text x="258" y="106.6">1K</text>
<text x="268.1" y="105.3">R7</text>
<text x="268.4" y="107.2">100K</text>
<text x="118.1" y="111.5">EN</text>
<text x="130.3" y="111.5">1</text>
<text x="137.9" y="111.5">3</text>
<text x="147.2" y="111.5">GND</text>
<text x="230" y="111.5">1</text>
<text x="235.4" y="109">10uF</text>
<text x="242.1" y="111">R8</text>
<text x="249.2" y="111">10K</text>
<text x="258.6" y="111.5">6</text>
<text x="130.3" y="116.6">2</text>
<text x="137.9" y="116.6">4</text>
<text x="226.5" y="117.5">J5</text>
<text x="230" y="114">2</text>
<text x="258.6" y="116.6">5</text>
<text x="260.5" y="117.5">+</text>
<text x="271.3" y="114">7</text>
<text x="291.6" y="114">1</text>
<text x="291.6" y="116.6">2</text>
<text x="150.6" y="120.7">GND</text>
<text x="233.1" y="121.9">GND</text>
<text x="256.6" y="122">R9</text>
<text x="256.6" y="124.5">1K</text>
<text x="262.7" y="121.9">LM358</text>
<text x="263.7" y="124.2">U1B</text>
<text x="285.8" y="123.2">GND</text>
<text x="294.3" y="120.1">J10</text>
<text x="252.8" y="131.4">GNDA</text>
<text x="10.4" y="135.6">C</text>
<text x="420.2" y="135.6">C</text>
<text x="181.4" y="149.9" transform="rotate(-90 181.4 149.9)">VIN</text>
<text x="150.1" y="151.2">C10</text>
<text x="157.3" y="151.2">100nF</text>
<text x="164.8" y="150.5" transform="rotate(-90 164.8 150.5)">3V3</text>
<text x="167.1" y="155.7">R12</text>
<text x="183.6" y="155.7">R13</text>
<text x="185.7" y="151.2">C11</text>
<text x="192.9" y="151.2">100nF</text>
<text x="255.7" y="153.7" transform="rotate(-90 255.7 153.7)">VIN</text>
<text x="146.5" y="158.1">GND</text>
<text x="167.1" y="158">10K</text>
<text x="175.5" y="156.8" transform="rotate(-90 175.5 156.8)">1</text>
<text x="183.6" y="158">10K</text>
<text x="195.4" y="158.1">GND</text>
<text x="248.5" y="160.1">R10</text>
<text x="294.9" y="160.1">TP1</text>
<text x="169.7" y="162.8">2</text>
<text x="172.8" y="165.8">Q1</text>
<text x="177.3" y="162.8">3</text>
<text x="248.5" y="167.7">R11</text>
<text x="249.8" y="162.6">47K</text>
<text x="255.7" y="165.6" transform="rotate(-90 255.7 165.6)">1</text>
<text x="272.4" y="162.1">C7</text>
<text x="272.5" y="164.4">47uF</text>
<text x="282.7" y="167.4">AC/Virtual Gnd</text>
<text x="47.8" y="173.7">1</text>
<text x="55.4" y="173.7">3</text>
<text x="64.6" y="173.7">GND</text>
<text x="104.9" y="169.1">D1</text>
<text x="170.7" y="168.1">BSS138</text>
<text x="250" y="169.6">100K</text>
<text x="255.7" y="171.9" transform="rotate(-90 255.7 171.9)">3</text>
<text x="258.6" y="168">2</text>
<text x="47.8" y="178.8">2</text>
<text x="55.4" y="178.8">4</text>
<text x="106.6" y="178.4">200r</text>
<text x="107.1" y="176">R15</text>
<text x="164.8" y="175.3" transform="rotate(-90 164.8 175.3)">3V3</text>
<text x="181.4" y="174.6" transform="rotate(-90 181.4 174.6)">VIN</text>
<text x="248.5" y="175.9">R14</text>
<text x="249.8" y="178.5">47K</text>
<text x="272.4" y="174.1">C8</text>
<text x="272.5" y="176.5">47uF</text>
<text x="294.1" y="174.6">GNDA</text>
<text x="10.4" y="185.6">D</text>
<text x="68" y="182.9">GND</text>
<text x="104.9" y="185.6">D2</text>
<text x="110.3" y="185.4">GND</text>
<text x="167.1" y="180.5">R16</text>
<text x="167.1" y="182.8">10K</text>
<text x="175.5" y="181.6" transform="rotate(-90 175.5 181.6)">1</text>
<text x="183.6" y="180.5">R17</text>
<text x="183.6" y="182.8">10K</text>
<text x="420.2" y="185.6">D</text>
<text x="47.8" y="190.9">1</text>
<text x="55.4" y="190.9">3</text>
<text x="64.6" y="190.9">GND</text>
<text x="169.7" y="187.6">2</text>
<text x="172.8" y="190.6">Q2</text>
<text x="177.3" y="187.6">3</text>
<text x="254.1" y="189.2">GND</text>
<text x="28.1" y="196">1</text>
<text x="47.8" y="196">2</text>
<text x="55.4" y="196">4</text>
<text x="90.3" y="196">1</text>
<text x="106.6" y="194.9">200r</text>
<text x="107.1" y="192.6">R18</text>
<text x="146.2" y="194.7">1</text>
<text x="146.2" y="197.2">2</text>
<text x="170.7" y="192.9">BSS138</text>
<text x="198.3" y="194.7">1</text>
<text x="198.3" y="197.2">2</text>
<text x="28.1" y="198.5">2</text>
<text x="28.1" y="201">3</text>
<text x="28.1" y="203.6">4</text>
<text x="68" y="200">GND</text>
<text x="90.3" y="198.5">2</text>
<text x="90.3" y="201">3</text>
<text x="90.3" y="203.6">4</text>
<text x="104.9" y="202.8">D3</text>
<text x="110.3" y="201.9">GND</text>
<text x="146.2" y="199.8">3</text>
<text x="146.2" y="202.3">4</text>
<text x="164.8" y="199.4" transform="rotate(-90 164.8 199.4)">3V3</text>
<text x="181.4" y="198.8" transform="rotate(-90 181.4 198.8)">VIN</text>
<text x="198.3" y="199.8">3</text>
<text x="198.3" y="202.3">4</text>
<text x="267.1" y="202.6" transform="rotate(-90 267.1 202.6)">VIN</text>
<text x="23.4" y="207.1">J14</text>
<text x="47.8" y="208">1</text>
<text x="55.4" y="208">3</text>
<text x="64.6" y="208">GND</text>
<text x="85.6" y="207.1">J15</text>
<text x="107.1" y="209.7">R21</text>
<text x="141.5" y="205.8">J12</text>
<text x="167.1" y="204.6">R19</text>
<text x="167.1" y="206.9">10K</text>
<text x="175.5" y="205.7" transform="rotate(-90 175.5 205.7)">1</text>
<text x="183.6" y="204.6">R20</text>
<text x="183.6" y="206.9">10K</text>
<text x="200.9" y="205.8">J13</text>
<text x="252.3" y="206.4">C9</text>
<text x="259.5" y="206.4">100nF</text>
<text x="47.8" y="213.1">2</text>
<text x="55.4" y="213.1">4</text>
<text x="106.6" y="212">200r</text>
<text x="169.7" y="211.7">2</text>
<text x="172.8" y="214.7">Q3</text>
<text x="177.3" y="211.7">3</text>
<text x="249.6" y="214">GND</text>
<text x="267.1" y="210.7" transform="rotate(-90 267.1 210.7)">8</text>
<text x="268" y="214.4" transform="rotate(-90 268 214.4)">V+</text>
<text x="269" y="215.4">U1C</text>
<text x="68" y="217.2">GND</text>
<text x="104.9" y="219.3">D4</text>
<text x="110.3" y="219.1">GND</text>
<text x="170.7" y="217">BSS138</text>
<text x="269.2" y="217.7">LM358</text>
<text x="47.8" y="225.2">1</text>
<text x="55.4" y="225.2">3</text>
<text x="64.6" y="225.2">GND</text>
<text x="107.1" y="226.2">R22</text>
<text x="164.8" y="224.2" transform="rotate(-90 164.8 224.2)">3V3</text>
<text x="181.4" y="223.5" transform="rotate(-90 181.4 223.5)">VIN</text>
<text x="267.1" y="222.1" transform="rotate(-90 267.1 222.1)">4</text>
<text x="47.8" y="230.3">2</text>
<text x="55.4" y="230.3">4</text>
<text x="106.6" y="228.5">200r</text>
<text x="167.1" y="229.4">R23</text>
<text x="167.1" y="231.7">10K</text>
<text x="175.5" y="230.5" transform="rotate(-90 175.5 230.5)">1</text>
<text x="183.6" y="229.4">R24</text>
<text x="183.6" y="231.7">10K</text>
<text x="265.5" y="231.1">GND</text>
<text x="10.4" y="235.6">E</text>
<text x="68" y="234.3">GND</text>
<text x="110.3" y="235.6">GND</text>
<text x="169.7" y="236.5">2</text>
<text x="172.8" y="239.5">Q4</text>
<text x="177.3" y="236.5">3</text>
<text x="420.2" y="235.6">E</text>
<text x="170.7" y="241.8">BSS138</text>
<text x="276.1" y="254.1">MountingHole</text>
<text x="294.6" y="254.1">MountingHole</text>
<text x="276.1" y="258.5">MountingHole</text>
<text x="294.6" y="258.5">MountingHole</text>
<text x="35" y="269">1</text>
<text x="85" y="269">2</text>
<text x="135" y="269">3</text>
<text x="185" y="269">4</text>
<text x="235" y="269">5</text>
<text x="285" y="269">6</text>
<text x="335" y="269">7</text>
<text x="385" y="269">8</text>
</g>
</svg>
